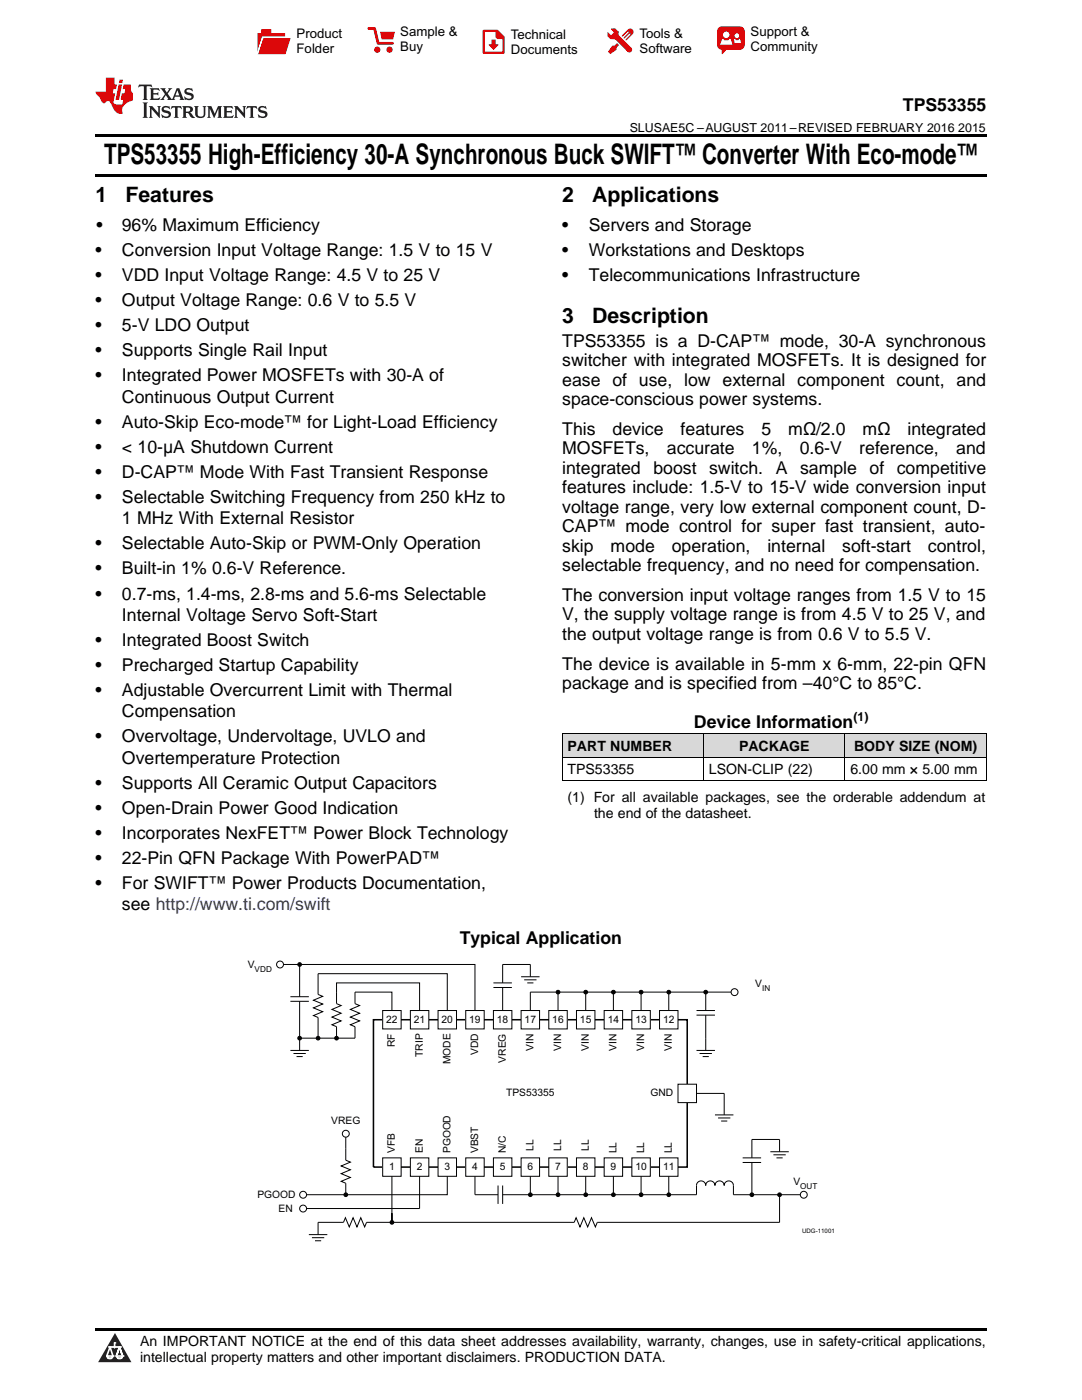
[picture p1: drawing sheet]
<svg xmlns="http://www.w3.org/2000/svg" width="216mm" height="279mm" viewBox="0 0 216 279" stroke-linecap="round" stroke-linejoin="round" font-family="sans-serif">
<g fill="#d8d8d8">
<path d="M112.2 146.5h28.2v4.7h-28.2z"/>
<path d="M140.4 146.5h28.2v4.7h-28.2z"/>
<path d="M168.6 146.5h28.2v4.7h-28.2z"/>
</g>
<path d="M22.9 266l3.3 5.9h-6.6z" fill="#231f20"/>
<path d="M21.3 270.6h1.2l-.3 .5h-.3a.53 .53 0 0 1-.6-.5z" fill-rule="evenodd" fill="#fff"/>
<path d="M21.3 270.6h1.2l-.3 .5h-.3a.53 .53 0 0 1-.6-.5z" fill="none" stroke="#231f20" stroke-width=".33"/>
<path d="M21.3 270.6l1.2 .1-.3 .4h-.5z" fill="none" stroke="#fff" stroke-width=".33"/>
<path d="M22.9 268.9h.1" fill="none" stroke="#fff" stroke-width=".33"/>
<path d="M22.9 268v.9z" fill="#fff"/>
<path d="M22.9 268v.9z" fill="none" stroke="#fff" stroke-width=".33"/>
<circle cx="22.9" cy="268" r=".16" fill="#fff"/>
<path d="M21.8 268.8h.1" fill="none" stroke="#fff" stroke-width=".33"/>
<path d="M21.8 268.8h2.2z" fill="#fff"/>
<path d="M21.8 268.8h2.2z" fill="none" stroke="#fff" stroke-width=".33"/>
<circle cx="24" cy="268.8" r=".16" fill="#fff"/>
<path d="M23.2 270.6h.1" fill="none" stroke="#fff" stroke-width=".33"/>
<path d="M23.8 268.8l-.6 1.8z" fill="#fff"/>
<path d="M23.8 268.8l-.6 1.8z" fill="none" stroke="#fff" stroke-width=".33"/>
<path d="M23.8 268.8l.7 1.8z" fill="#fff"/>
<path d="M23.8 268.8l.7 1.8z" fill="none" stroke="#fff" stroke-width=".33"/>
<path d="M24.4 270.6h.1" fill="none" stroke="#fff" stroke-width=".33"/>
<circle cx="21.3" cy="270.6" r=".16" fill="#fff"/>
<path d="M22 268.8l-.7 1.8z" fill="#fff"/>
<path d="M22 268.8l-.7 1.8z" fill="none" stroke="#fff" stroke-width=".33"/>
<path d="M22 268.8l.5 1.8z" fill="#fff"/>
<path d="M22 268.8l.5 1.8z" fill="none" stroke="#fff" stroke-width=".33"/>
<circle cx="22.5" cy="270.6" r=".16" fill="#fff"/>
<path d="M23.3 270.6h1.2a.63 .63 0 0 1-.6 .5 .63 .63 0 0 1-.6-.5z" fill-rule="evenodd" fill="#fff"/>
<path d="M23.3 270.6h1.2a.63 .63 0 0 1-.6 .5 .63 .63 0 0 1-.6-.5z" fill="none" stroke="#231f20" stroke-width=".33"/>
<path d="M23.3 270.6h1.2l-.4 .5h-.5z" fill="none" stroke="#fff" stroke-width=".33"/>
<path d="M23.2 270.6h.1" fill="none" stroke="#fff" stroke-width=".33"/>
<circle cx="24.5" cy="270.6" r=".16" fill="#fff"/>
<path d="M19 265.1h177.8v.5h-177.8z" fill="#000"/>
<path d="M74.5 203.5h62.6v29.4h-62.6z" fill="none" stroke="#010202" stroke-width=".31"/>
<path d="M76.4 231.1h3.6v3.7h-3.6z" fill-rule="evenodd" fill="#fff"/>
<path d="M76.4 231.1h3.6v3.7h-3.6z" fill="none" stroke="#010202" stroke-width=".2"/>
<path d="M81.9 231.1h3.7v3.7h-3.7z" fill-rule="evenodd" fill="#fff"/>
<path d="M81.9 231.1h3.7v3.7h-3.7z" fill="none" stroke="#010202" stroke-width=".2"/>
<path d="M87.4 231.1h3.7v3.7h-3.7z" fill-rule="evenodd" fill="#fff"/>
<path d="M87.4 231.1h3.7v3.7h-3.7z" fill="none" stroke="#010202" stroke-width=".2"/>
<path d="M92.9 231.1h3.7v3.7h-3.7z" fill-rule="evenodd" fill="#fff"/>
<path d="M92.9 231.1h3.7v3.7h-3.7z" fill="none" stroke="#010202" stroke-width=".2"/>
<path d="M98.5 231.1h3.6v3.7h-3.6z" fill-rule="evenodd" fill="#fff"/>
<path d="M98.5 231.1h3.6v3.7h-3.6z" fill="none" stroke="#010202" stroke-width=".2"/>
<path d="M104 231.1h3.7v3.7h-3.7z" fill-rule="evenodd" fill="#fff"/>
<path d="M104 231.1h3.7v3.7h-3.7z" fill="none" stroke="#010202" stroke-width=".2"/>
<path d="M109.5 231.1h3.7v3.7h-3.7z" fill-rule="evenodd" fill="#fff"/>
<path d="M109.5 231.1h3.7v3.7h-3.7z" fill="none" stroke="#010202" stroke-width=".2"/>
<path d="M115 231.1h3.7v3.7h-3.7z" fill-rule="evenodd" fill="#fff"/>
<path d="M115 231.1h3.7v3.7h-3.7z" fill="none" stroke="#010202" stroke-width=".2"/>
<path d="M120.6 231.1h3.6v3.7h-3.6z" fill-rule="evenodd" fill="#fff"/>
<path d="M120.6 231.1h3.6v3.7h-3.6z" fill="none" stroke="#010202" stroke-width=".2"/>
<path d="M126.1 231.1h3.7v3.7h-3.7z" fill-rule="evenodd" fill="#fff"/>
<path d="M126.1 231.1h3.7v3.7h-3.7z" fill="none" stroke="#010202" stroke-width=".2"/>
<path d="M131.6 231.1h3.7v3.7h-3.7z" fill-rule="evenodd" fill="#fff"/>
<path d="M131.6 231.1h3.7v3.7h-3.7z" fill="none" stroke="#010202" stroke-width=".2"/>
<path d="M135.3 216.4h3.7v3.7h-3.7z" fill-rule="evenodd" fill="#fff"/>
<path d="M135.3 216.4h3.7v3.7h-3.7z" fill="none" stroke="#010202" stroke-width=".2"/>
<path d="M76.4 201.7h3.6v3.6h-3.6z" fill-rule="evenodd" fill="#fff"/>
<path d="M76.4 201.7h3.6v3.6h-3.6z" fill="none" stroke="#010202" stroke-width=".2"/>
<path d="M81.9 201.7h3.7v3.6h-3.7z" fill-rule="evenodd" fill="#fff"/>
<path d="M81.9 201.7h3.7v3.6h-3.7z" fill="none" stroke="#010202" stroke-width=".2"/>
<path d="M87.4 201.7h3.7v3.6h-3.7z" fill-rule="evenodd" fill="#fff"/>
<path d="M87.4 201.7h3.7v3.6h-3.7z" fill="none" stroke="#010202" stroke-width=".2"/>
<path d="M92.9 201.7h3.7v3.6h-3.7z" fill-rule="evenodd" fill="#fff"/>
<path d="M92.9 201.7h3.7v3.6h-3.7z" fill="none" stroke="#010202" stroke-width=".2"/>
<path d="M98.5 201.7h3.6v3.6h-3.6z" fill-rule="evenodd" fill="#fff"/>
<path d="M98.5 201.7h3.6v3.6h-3.6z" fill="none" stroke="#010202" stroke-width=".2"/>
<path d="M104 201.7h3.7v3.6h-3.7z" fill-rule="evenodd" fill="#fff"/>
<path d="M104 201.7h3.7v3.6h-3.7z" fill="none" stroke="#010202" stroke-width=".2"/>
<path d="M109.5 201.7h3.7v3.6h-3.7z" fill-rule="evenodd" fill="#fff"/>
<path d="M109.5 201.7h3.7v3.6h-3.7z" fill="none" stroke="#010202" stroke-width=".2"/>
<path d="M115 201.7h3.7v3.6h-3.7z" fill-rule="evenodd" fill="#fff"/>
<path d="M115 201.7h3.7v3.6h-3.7z" fill="none" stroke="#010202" stroke-width=".2"/>
<path d="M120.6 201.7h3.6v3.6h-3.6z" fill-rule="evenodd" fill="#fff"/>
<path d="M120.6 201.7h3.6v3.6h-3.6z" fill="none" stroke="#010202" stroke-width=".2"/>
<path d="M126.1 201.7h3.7v3.6h-3.7z" fill-rule="evenodd" fill="#fff"/>
<path d="M126.1 201.7h3.7v3.6h-3.7z" fill="none" stroke="#010202" stroke-width=".2"/>
<path d="M131.6 201.7h3.7v3.6h-3.7z" fill-rule="evenodd" fill="#fff"/>
<path d="M131.6 201.7h3.7v3.6h-3.7z" fill="none" stroke="#010202" stroke-width=".2"/>
<circle cx="133.4" cy="198" r=".37" fill="#010202"/>
<g fill="none" stroke="#010202" stroke-width=".2">
<path d="M133.4 198v3.7"/>
<circle cx="133.4" cy="198" r=".37"/>
</g>
<circle cx="127.9" cy="198" r=".37" fill="#010202"/>
<circle cx="127.9" cy="198" r=".37" fill="none" stroke="#010202" stroke-width=".2"/>
<circle cx="122.4" cy="198" r=".37" fill="#010202"/>
<circle cx="122.4" cy="198" r=".37" fill="none" stroke="#010202" stroke-width=".2"/>
<circle cx="116.9" cy="198" r=".37" fill="#010202"/>
<circle cx="116.9" cy="198" r=".37" fill="none" stroke="#010202" stroke-width=".2"/>
<circle cx="111.3" cy="198" r=".37" fill="#010202"/>
<g fill="none" stroke="#010202" stroke-width=".2">
<path d="M105.8 198v3.7M111.3 198v3.7M116.9 198v3.7M122.4 198v3.7M127.9 198v3.7"/>
<circle cx="111.3" cy="198" r=".37"/>
</g>
<circle cx="146.6" cy="198" r=".69" fill="#fff"/>
<g fill="none" stroke="#010202" stroke-width=".2">
<path d="M140.8 198h5.1M133.4 234.8v3.6"/>
<circle cx="146.6" cy="198" r=".69"/>
</g>
<circle cx="160.4" cy="238.4" r=".69" fill="#fff"/>
<g fill="none" stroke="#010202" stroke-width=".2">
<path d="M155.6 238.4h4.1"/>
<circle cx="160.4" cy="238.4" r=".69"/>
</g>
<circle cx="127.9" cy="238.4" r=".37" fill="#010202"/>
<g fill="none" stroke="#010202" stroke-width=".2">
<path d="M116.9 234.8v3.6M122.4 234.8v3.6"/>
<circle cx="127.9" cy="238.4" r=".37"/>
</g>
<circle cx="116.9" cy="238.4" r=".37" fill="#010202"/>
<circle cx="116.9" cy="238.4" r=".37" fill="none" stroke="#010202" stroke-width=".2"/>
<circle cx="111.3" cy="238.4" r=".37" fill="#010202"/>
<circle cx="111.3" cy="238.4" r=".37" fill="none" stroke="#010202" stroke-width=".2"/>
<circle cx="105.8" cy="238.4" r=".37" fill="#010202"/>
<g fill="none" stroke="#010202" stroke-width=".2">
<path d="M105.8 198h27.6M83.7 234.8v6.4M105.8 234.8v3.6h22.1v-3.6M111.3 234.8v3.6"/>
<circle cx="105.8" cy="238.4" r=".37"/>
</g>
<circle cx="122.4" cy="238.4" r=".37" fill="#010202"/>
<g fill="none" stroke="#010202" stroke-width=".2">
<path d="M133.4 198h7.4v3.7M139 202.6h3.7M139 201.7h3.7M139 209.6h3.7M139.6 210.2h2.4M140.2 210.9h1.2M140.8 202.6v7M94.8 238.4h4.6M99.4 236.6v3.7M100.3 236.6v3.7M100.3 238.4h5.5"/>
<circle cx="122.4" cy="238.4" r=".37"/>
</g>
<circle cx="140.8" cy="198" r=".37" fill="#010202"/>
<g fill="none" stroke="#010202" stroke-width=".2">
<path d="M139 218.2h5.5v4.3M139 238.4v-1.8a.92 .92 0 0 1 .9-.9 .92 .92 0 0 1 .9 .9 .92 .92 0 0 1 .9-.9 .92 .92 0 0 1 1 .9 .92 .92 0 0 1 .9-.9 .92 .92 0 0 1 .9 .9 .92 .92 0 0 1 .9-.9 .92 .92 0 0 1 .9 .9v1.8M142.7 222.5h3.6M143.3 223.1h2.4M143.9 223.7h1.2"/>
<circle cx="140.8" cy="198" r=".37"/>
</g>
<circle cx="133.4" cy="238.4" r=".37" fill="#010202"/>
<g fill="none" stroke="#010202" stroke-width=".2">
<path d="M127.9 238.4h11.1M146.3 238.4h3.7"/>
<circle cx="133.4" cy="238.4" r=".37"/>
</g>
<circle cx="150" cy="238.4" r=".37" fill="#010202"/>
<g fill="none" stroke="#010202" stroke-width=".2">
<path d="M148.2 231.1h3.7M148.2 232h3.7M150 227.4v3.7M150 232v6.4M153.7 229.9h3.7M154.3 230.5h2.5M154.9 231.1h1.3M155.6 227.4v2.5"/>
<circle cx="150" cy="238.4" r=".37"/>
</g>
<circle cx="155.6" cy="238.4" r=".37" fill="#010202"/>
<g fill="none" stroke="#010202" stroke-width=".2">
<path d="M150 238.4h5.6v5.5h-36.4l-.4 1-.8-1.9-.7 1.9-.8-1.9-.8 1.9-.7-1.9-.4 .9h-41.5l-.3 1-.8-1.9-.8 1.9-.7-1.9-.8 1.9-.8-1.9-.4 .9h-5"/>
<circle cx="155.6" cy="238.4" r=".37"/>
</g>
<circle cx="78.2" cy="243.9" r=".37" fill="#010202"/>
<g fill="none" stroke="#010202" stroke-width=".2">
<path d="M78.2 234.8v9.1M61.6 246.4h3.7M62.2 247h2.5M62.9 247.6h1.2M63.5 243.9v2.5"/>
<circle cx="78.2" cy="243.9" r=".37"/>
</g>
<circle cx="60.5" cy="241.2" r=".69" fill="#fff"/>
<g fill="none" stroke="#010202" stroke-width=".2">
<path d="M89.2 234.8v3.6h-20.2M61.2 241.2h22.5"/>
<circle cx="60.5" cy="241.2" r=".69"/>
</g>
<circle cx="60.5" cy="238.4" r=".69" fill="#fff"/>
<g fill="none" stroke="#010202" stroke-width=".2">
<path d="M61.2 238.4h7.8"/>
<circle cx="60.5" cy="238.4" r=".69"/>
</g>
<circle cx="69" cy="238.4" r=".37" fill="#010202"/>
<g fill="none" stroke="#010202" stroke-width=".2">
<path d="M69 229.2v2.3l.9 .4-1.8 .8 1.8 .8-1.8 .7 1.8 .8-1.8 .8 .9 .3v2.3M78.2 243.9v-1.8v1.8"/>
<circle cx="69" cy="238.4" r=".37"/>
</g>
<circle cx="69" cy="226.3" r=".69" fill="#fff"/>
<g fill="none" stroke="#010202" stroke-width=".2">
<path d="M70.8 198h7.4v3.7M69 227v2.2"/>
<circle cx="69" cy="226.3" r=".69"/>
</g>
<circle cx="55.9" cy="192.5" r=".69" fill="#fff"/>
<g fill="none" stroke="#010202" stroke-width=".2">
<path d="M56.6 192.5h3.2v6.4M57.9 199.8h3.7M57.9 198.9h3.7M59.8 199.8v7.4M63.5 194.3v4.2l.9 .3-1.9 .8 1.9 .8-1.9 .7 1.9 .8-1.9 .8 1 .4v4.1M67.2 198v2.3l.9 .4-1.9 .8 1.9 .7-1.9 .8 1.9 .7-1.9 .8 1 .4v2.3M70.8 198v2.3l1 .4-1.9 .8 1.9 .7-1.9 .8 1.9 .7-1.9 .8 .9 .4v2.3"/>
<circle cx="55.9" cy="192.5" r=".69"/>
</g>
<circle cx="59.8" cy="207.2" r=".37" fill="#010202"/>
<g fill="none" stroke="#010202" stroke-width=".2">
<path d="M57.9 209.6h3.7M58.6 210.2h2.4M59.2 210.9h1.2M59.8 207.2v2.4"/>
<circle cx="59.8" cy="207.2" r=".37"/>
</g>
<circle cx="63.5" cy="207.2" r=".37" fill="#010202"/>
<circle cx="63.5" cy="207.2" r=".37" fill="none" stroke="#010202" stroke-width=".2"/>
<circle cx="67.2" cy="207.2" r=".37" fill="#010202"/>
<g fill="none" stroke="#010202" stroke-width=".2">
<path d="M59.8 207.2h11"/>
<circle cx="67.2" cy="207.2" r=".37"/>
</g>
<circle cx="59.8" cy="192.5" r=".37" fill="#010202"/>
<g fill="none" stroke="#010202" stroke-width=".2">
<path d="M59.8 192.5h35v9.2M63.5 194.3h25.7v7.4M67.2 198v-1.8h16.5v5.5M98.5 197.1h3.6M98.5 196.2h3.6M100.3 197.1v4.6M104 194.9h3.7M104.6 195.5h2.5M105.2 196.2h1.2M105.8 194.9v-2.4h-5.5v3.7M94.8 234.8v3.6M150 227.4h5.6"/>
<circle cx="59.8" cy="192.5" r=".37"/>
</g>
<path d="M112.2 155.8h84.6M112.2 151.1h84.6M112.2 146.5h84.6M112.2 146.5v9.3M140.4 146.5v9.3M168.6 146.5v9.3M196.8 146.5v9.3" fill="none" stroke="#000" stroke-width=".2"/>
<path d="M19 34.8h177.8v.5h-177.8zM19 26.8h177.8v.6h-177.8zM112.2 155.8h.1zM168.5 155.8h.1zM196.7 155.8h.1z" fill="#000"/>
<path d="M27.7 16.9l-.1 .6 .6-.3h.5v.2v2.2l-.2 .4h1l-.2-.4v-2.2v-.2h.5l.6 .3-.2-.6zM29.9 17.6l.2 .4v1.6l-.2 .4h1.9l.1-.6a1.09 1.09 0 0 1-1.3 .1v-.6h.6l.4 .2v-.7l-.2 .2h-.8v-.6l.2-.1a1.01 1.01 0 0 1 1 .3l-.1-.6zM32 17.6l.9 1.2-1 1.2h.9l-.2-.3 .5-.7 .5 .7-.3 .3h1.7l-.2-.3 .1-.4h1l.1 .4-.2 .3h1l-.3-.4-.7-2h-.5l-1 2.2-.8-1.1 .9-1.1h-.9l.2 .2-.4 .7-.4-.7 .2-.2zM35.4 18l.4 1h-.8zM37 17.7a.66 .66 0 0 0-.2 .8 .66 .66 0 0 0 .6 .4l.7 .2 .1 .2a.8 .8 0 0 1-.7 .4 .8 .8 0 0 1-.7-.5l.1 .8 .2-.2a.94 .94 0 0 0 1.1 .1 .94 .94 0 0 0 .4-.9 1.48 1.48 0 0 0-1.3-.6v-.4a1.1 1.1 0 0 1 1.2 .2l-.2-.6-.2 .1-.5-.1zM28.5 20.4l.2 .4v2.3l-.2 .4h1l-.2-.4v-2.3l.2-.4zM29.7 21.2l.2 .4v1.5l-.2 .4h.8l-.3-.4 .1-1.3 1.6 1.8v-2l.2-.4h-.7l.2 .2v1.1l-1.2-1.3zM32.5 21.3a.66 .66 0 0 0-.2 .8 .66 .66 0 0 0 .6 .4l.6 .2 .2 .2a.8 .8 0 0 1-.8 .4 .8 .8 0 0 1-.7-.5l.2 .7 .2-.1a.94 .94 0 0 0 1 .1 .94 .94 0 0 0 .5-1 1.47 1.47 0 0 0-1.3-.6l-.1-.3a1.1 1.1 0 0 1 1.3 .2l-.2-.6-.2 .1-.5-.2zM34.3 21.2l-.2 .6a.64 .64 0 0 1 .8-.3v1.6l-.2 .4h1l-.3-.4 .1-1.6a.66 .66 0 0 1 .8 .3l-.2-.6zM36.3 21.2l.3 .4v1.5l-.3 .4h1l-.2-.2v-.7h.5l.1 .1a.8 .8 0 0 0 1.2 .7l-1-1a.62 .62 0 0 0 .6-.5 .62 .62 0 0 0-.6-.7zM37.1 21.5h.1a.48 .48 0 0 1 .6 0 .48 .48 0 0 1 .1 .6l-.2 .1-.6 .1zM38.7 21.2l.2 .2a2.29 2.29 0 0 0 .4 2 1.05 1.05 0 0 0 1.7-.7v-1.3l.2-.2h-.8l.2 .4v1.1a.61 .61 0 0 1-.6 .6 .61 .61 0 0 1-.6-.6v-1.1l.3-.4zM41.3 21.2l.3 .4v1.5l-.3 .4h.8l-.2-.4v-1.4l.8 1.9 .9-1.9v1.4l-.2 .4h.9l-.2-.4v-1.5l.2-.4h-.8l-.7 1.5-.6-1.5zM44.5 21.2l.2 .4v1.5l-.2 .4h1.9l.2-.6a1.1 1.1 0 0 1-1.4 .2v-.7h.6l.4 .2v-.6l-.2 .1-.8 .1v-.6l.2-.1a1.02 1.02 0 0 1 1.1 .2l-.2-.5zM46.7 21.2l.2 .4v1.5l-.2 .4h.8l-.3-.4 .1-1.3 1.6 1.8v-2l.2-.4h-.7l.2 .2v1.1l-1.2-1.3zM49.3 21.2l-.1 .6a.64 .64 0 0 1 .8-.3v1.6l-.3 .4h1l-.2-.4v-1.6a.66 .66 0 0 1 .8 .3l-.1-.6zM51.7 21.3a.66 .66 0 0 0-.2 .7 .66 .66 0 0 0 .7 .5l.6 .2 .1 .2a.8 .8 0 0 1-.7 .4 .8 .8 0 0 1-.7-.5l.1 .7 .2-.1a.94 .94 0 0 0 1.1 .1 .94 .94 0 0 0 .4-1 1.48 1.48 0 0 0-1.2-.6l-.1-.3a1.1 1.1 0 0 1 1.2 .2l-.2-.6-.1 .1-.6-.2z" fill="#231f20"/>
<path d="M21.1 15.5v2.8h-2v.4l.9 .9a.96 .96 0 0 0 1 1 .59 .59 0 0 1 .5-.4 .59 .59 0 0 1 .5 .3l.4 .8a1.61 1.61 0 0 0 2.1 1.3 1.63 1.63 0 0 1 1.1-2.2l.9-.3v-1.5a1.6 1.6 0 0 1-.4-1.7h-1.4l-.2 .9h.5l-.2 .8h-.5l-.2 1v.3h.5l-.2 .9h-.7a.74 .74 0 0 1-1-.6l.3-1.6h-.5l.2-.8h.5l.1-.9h-.4v-1.4zM23.7 16.9l-.7 3h.8l.6-3zM23.8 15.9l-.1 .7h.7l.2-.7z" fill="#ee1d23"/>
<g fill="#d60000">
<path d="M52.1 5.8h2v.8h2.8v4.2h-5.5v-4.2h.7z" fill-rule="evenodd"/>
<path d="M52.4 7.5h5.6l-1 3.3h-5.6z" fill-rule="evenodd"/>
</g>
<path d="M52.4 7.4h5.7l-.1 .1h-5.5l-1.1 3.3z" fill-rule="evenodd" fill="#fff"/>
<path d="M52.4 7.4h5.7l-.1 .1h-5.5l-1.1 3.3z" fill="none" stroke="#fff" stroke-width=".2"/>
<path d="M73.6 5.7h1.1l.7 2.9h2.9" fill="none" stroke="#d60000" stroke-width=".55"/>
<g fill="#d60000">
<path d="M75.8 6.3h3l-.4 1.6h-2.2z" fill-rule="evenodd"/>
<circle cx="75.3" cy="9.9" r=".62"/>
<circle cx="77.7" cy="9.9" r=".62"/>
</g>
<path d="M96.5 6.2h2.7l1.3 1.2v3.1h-4z" fill="none" stroke="#d60000" stroke-width=".44"/>
<g fill="#d60000">
<path d="M98.1 7.9h.8v1h.5l-.9 1.1-1-1v-.1h.6z" fill-rule="evenodd"/>
<path d="M98.9 6.2h.3l1.3 1.2v.4h-1.3l-.3-.4z" fill-rule="evenodd"/>
<path d="M121.9 5.7h.8l.7 .6 .1 .7 2.5 2.5-.8 .8-2.3-2.3-1.1-.2-.6-.6v-.8l.7 .6 .5-.4v-.2l-.5-.5z" fill-rule="evenodd"/>
<path d="M122.2 9.1h.4l.5-.5 .4 .4-.5 .5v.4l-1.2 .9-.5-.5z" fill-rule="evenodd"/>
<path d="M125.3 5.9a.67 .67 0 0 1 .9 0 .67 .67 0 0 1 0 .9z" fill-rule="evenodd"/>
<path d="M125.3 5.9l.9 .9-1.2 1.2h-.2v-.2l1-.9v-.2h-.2l-.9 1h-.2v-.2l.9-1 .1-.2h-.3l-.9 1h-.2v-.2z" fill-rule="evenodd"/>
<circle cx="125.6" cy="9.9" r=".54"/>
</g>
<path d="M123.3 6.3v.7" fill="none" stroke="#d60000" stroke-width=".2"/>
<g fill="#d60000">
<path d="M143.4 5.5l.6-.2h3.6a.95 .95 0 0 1 1 .9v2.8a.95 .95 0 0 1-1 .9h-3.6a.95 .95 0 0 1-.9-.9v-2.8z" fill-rule="evenodd"/>
<path d="M144 9.9h.9l-.7 .9h-.2z" fill-rule="evenodd"/>
</g>
<g fill="#fff">
<path d="M146.6 8.6h1.3z"/>
<path d="M144.1 7.8h.3l.1 .2h.8l.2-.2h.3l.4 1.1h-2.5z" fill-rule="evenodd"/>
<path d="M146.4 7.8h.3l.1 .2h.5l.2-.2h.2l.2 .8h-1.3z" fill-rule="evenodd"/>
<circle cx="144.9" cy="6.9" r=".65"/>
<circle cx="147" cy="7.1" r=".48"/>
</g>
<text font-size="5.6" x="20.8" y="32.8">TPS53355 High-Efficiency 30-A Synchronous Buck SWIFT™ Converter With Eco-mode™</text>
<g font-size="4.2">
<text x="19" y="40.4">1</text>
<text x="25" y="40.4">Features</text>
<text x="112.2" y="40.4">2</text>
<text x="118.2" y="40.4">Applications</text>
<text x="112.2" y="64.5">3</text>
<text x="118.2" y="64.5">Description</text>
</g>
<g font-size="3.5">
<text x="180.2" y="22.2">TPS53355</text>
<text x="19.2" y="46.1">•</text>
<text x="24.3" y="46.1">96% Maximum Efficiency</text>
<text x="112.2" y="46.1">•</text>
<text x="117.5" y="46.1">Servers and Storage</text>
<text x="19" y="51.1">•</text>
<text x="24.3" y="51.1">Conversion Input Voltage Range: 1.5 V to 15 V</text>
<text x="112.2" y="51.1">•</text>
<text x="117.5" y="51.1">Workstations and Desktops</text>
<text x="19" y="56.1">•</text>
<text x="24.3" y="56.1">VDD Input Voltage Range: 4.5 V to 25 V</text>
<text x="112.2" y="56.1">•</text>
<text x="117.5" y="56.1">Telecommunications Infrastructure</text>
<text x="19" y="61.1">•</text>
<text x="24.3" y="61.1">Output Voltage Range: 0.6 V to 5.5 V</text>
<text x="19" y="66.1">•</text>
<text x="19" y="71.1">•</text>
<text x="24.3" y="66.1">5-V LDO Output</text>
<text x="24.3" y="71.1">Supports Single Rail Input</text>
<text x="112.2" y="69.2">TPS53355 is a D-CAP™ mode, 30-A synchronous</text>
<text x="19" y="76.1">•</text>
<text x="24.3" y="76.1">Integrated Power MOSFETs with 30-A of</text>
<text x="112.2" y="73.1">switcher with integrated MOSFETs. It is designed for</text>
<text x="112.2" y="76.9">ease of use, low external component count, and</text>
<text x="24.3" y="80.4">Continuous Output Current</text>
<text x="112.2" y="80.8">space-conscious power systems.</text>
<text x="19" y="85.4">•</text>
<text x="24.3" y="85.4">Auto-Skip Eco-mode™ for Light-Load Efficiency</text>
<text x="112.2" y="86.8">This</text>
<text x="122.2" y="86.8">device</text>
<text x="135.8" y="86.8">features</text>
<text x="151.9" y="86.8">5</text>
<text x="157.3" y="86.8">mΩ/2.0</text>
<text x="172.1" y="86.8">mΩ</text>
<text x="181.1" y="86.8">integrated</text>
<text x="19" y="90.4">•</text>
<text x="19" y="95.4">•</text>
<text x="24.3" y="90.4">&lt; 10-μA Shutdown Current</text>
<text x="24.3" y="95.4">D-CAP™ Mode With Fast Transient Response</text>
<text x="112.2" y="90.7">MOSFETs,</text>
<text x="112.2" y="94.5">integrated</text>
<text x="130.4" y="94.5">boost</text>
<text x="133.1" y="90.7">accurate</text>
<text x="141.5" y="94.5">switch.</text>
<text x="150" y="90.7">1%,</text>
<text x="154.8" y="94.5">A</text>
<text x="159.6" y="90.7">0.6-V</text>
<text x="159.6" y="94.5">sample</text>
<text x="171.5" y="90.7">reference,</text>
<text x="173.5" y="94.5">of</text>
<text x="179" y="94.5">competitive</text>
<text x="190.8" y="90.7">and</text>
<text x="19" y="100.4">•</text>
<text x="24.3" y="100.4">Selectable Switching Frequency from 250 kHz to</text>
<text x="112.2" y="98.4">features include: 1.5-V to 15-V wide conversion input</text>
<text x="24.3" y="104.6">1 MHz With External Resistor</text>
<text x="112.2" y="102.3">voltage range, very low external component count, D-</text>
<text x="112.2" y="106.2">CAP™ mode control for super fast transient, auto-</text>
<text x="19" y="109.6">•</text>
<text x="24.3" y="109.6">Selectable Auto-Skip or PWM-Only Operation</text>
<text x="112.2" y="110.1">skip</text>
<text x="112.2" y="113.9">selectable frequency, and no need for compensation.</text>
<text x="121.8" y="110.1">mode</text>
<text x="134.1" y="110.1">operation,</text>
<text x="153.1" y="110.1">internal</text>
<text x="168.1" y="110.1">soft-start</text>
<text x="185.2" y="110.1">control,</text>
<text x="19" y="114.7">•</text>
<text x="19" y="119.7">•</text>
<text x="24.3" y="114.7">Built-in 1% 0.6-V Reference.</text>
<text x="24.3" y="119.7">0.7-ms, 1.4-ms, 2.8-ms and 5.6-ms Selectable</text>
<text x="112.2" y="119.9">The conversion input voltage ranges from 1.5 V to 15</text>
<text x="24.3" y="123.9">Internal Voltage Servo Soft-Start</text>
<text x="112.2" y="123.8">V, the supply voltage range is from 4.5 V to 25 V, and</text>
<text x="19" y="128.9">•</text>
<text x="24.3" y="128.9">Integrated Boost Switch</text>
<text x="112.2" y="127.7">the output voltage range is from 0.6 V to 5.5 V.</text>
<text x="19" y="133.9">•</text>
<text x="24.3" y="133.9">Precharged Startup Capability</text>
<text x="112.2" y="133.6">The device is available in 5-mm x 6-mm, 22-pin QFN</text>
<text x="112.2" y="137.5">package and is specified from –40°C to 85°C.</text>
<text x="19" y="138.9">•</text>
<text x="24.3" y="138.9">Adjustable Overcurrent Limit with Thermal</text>
<text x="24.3" y="143.2">Compensation</text>
<text x="19" y="148.2">•</text>
<text x="24.3" y="148.2">Overvoltage, Undervoltage, UVLO and</text>
<text x="138.5" y="145.2">Device Information</text>
<text x="24.3" y="152.4">Overtemperature Protection</text>
<text x="19" y="157.4">•</text>
<text x="24.3" y="157.4">Supports All Ceramic Output Capacitors</text>
<text x="19" y="162.4">•</text>
<text x="19" y="167.4">•</text>
<text x="24.3" y="162.4">Open-Drain Power Good Indication</text>
<text x="24.3" y="167.4">Incorporates NexFET™ Power Block Technology</text>
<text x="19" y="172.4">•</text>
<text x="24.3" y="172.4">22-Pin QFN Package With PowerPAD™</text>
<text x="19" y="177.4">•</text>
<text x="24.3" y="177.4">For SWIFT™ Power Products Documentation,</text>
<text x="24.3" y="181.7">see http://www.ti.com/swift</text>
<text x="91.7" y="188.4">Typical Application</text>
</g>
<g font-size="2.8">
<text x="113.2" y="149.9">PART NUMBER</text>
<text x="147.5" y="149.9">PACKAGE</text>
<text x="170.4" y="149.9">BODY SIZE (NOM)</text>
<text x="113.2" y="154.6">TPS53355</text>
<text x="141.5" y="154.6">LSON-CLIP (22)</text>
<text x="169.7" y="154.6">6.00 mm × 5.00 mm</text>
<text x="113.2" y="160.1">(1) For all available packages, see the orderable addendum at</text>
<text x="118.5" y="163.2">the end of the datasheet.</text>
<text x="27.9" y="268.6">An IMPORTANT NOTICE at the end of this data sheet addresses availability, warranty, changes, use in safety-critical applications,</text>
<text x="27.9" y="271.8">intellectual property matters and other important disclaimers. PRODUCTION DATA.</text>
</g>
<g font-size="2.6">
<text x="59.2" y="7.6">Product</text>
<text x="59.2" y="10.6">Folder</text>
<text x="79.9" y="7.3">Sample &amp;</text>
<text x="79.9" y="10.2">Buy</text>
<text x="101.9" y="7.8">Technical</text>
<text x="101.9" y="10.8">Documents</text>
<text x="127.6" y="7.6">Tools &amp;</text>
<text x="127.6" y="10.6">Software</text>
<text x="149.8" y="7.2">Support &amp;</text>
<text x="149.8" y="10.2">Community</text>
</g>
<g font-size="2.5">
<text x="125.7" y="26.3">SLUSAE5C –AUGUST 2011–REVISED FEBRUARY 2016</text>
<text x="191.2" y="26.3">2015</text>
<text x="170.3" y="143.8">(1)</text>
</g>
<g font-size="2.1" fill="#010202">
<text x="78.8" y="209" transform="rotate(-90 78.8 209)">RF</text>
<text x="106.4" y="209.7" transform="rotate(-90 106.4 209.7)">VIN</text>
<text x="112" y="209.7" transform="rotate(-90 112 209.7)">VIN</text>
<text x="117.5" y="209.7" transform="rotate(-90 117.5 209.7)">VIN</text>
<text x="123" y="209.7" transform="rotate(-90 123 209.7)">VIN</text>
<text x="128.5" y="209.7" transform="rotate(-90 128.5 209.7)">VIN</text>
<text x="134.1" y="209.7" transform="rotate(-90 134.1 209.7)">VIN</text>
<text x="84.3" y="210.9" transform="rotate(-90 84.3 210.9)">TRIP</text>
<text x="89.9" y="212.4" transform="rotate(-90 89.9 212.4)">MODE</text>
<text x="95.4" y="210.6" transform="rotate(-90 95.4 210.6)">VDD</text>
<text x="100.9" y="212.1" transform="rotate(-90 100.9 212.1)">VREG</text>
<text x="78.8" y="230.2" transform="rotate(-90 78.8 230.2)">VFB</text>
<text x="84.3" y="230.2" transform="rotate(-90 84.3 230.2)">EN</text>
<text x="89.9" y="230.2" transform="rotate(-90 89.9 230.2)">PGOOD</text>
<text x="95.4" y="230.2" transform="rotate(-90 95.4 230.2)">VBST</text>
<text x="100.9" y="230.2" transform="rotate(-90 100.9 230.2)">N/C</text>
<text x="106.4" y="229.7" transform="rotate(-90 106.4 229.7)">LL</text>
<text x="112" y="229.7" transform="rotate(-90 112 229.7)">LL</text>
<text x="117.5" y="229.7" transform="rotate(-90 117.5 229.7)">LL</text>
<text x="123" y="230.2" transform="rotate(-90 123 230.2)">LL</text>
<text x="128.5" y="230.2" transform="rotate(-90 128.5 230.2)">LL</text>
<text x="134.1" y="230.2" transform="rotate(-90 134.1 230.2)">LL</text>
</g>
<g font-size="2" fill="#010202">
<text x="49.5" y="193.2">V</text>
<text x="150.7" y="196.9">V</text>
<text x="77.1" y="204.1">22</text>
<text x="82.6" y="204.1">21</text>
<text x="88.1" y="204.1">20</text>
<text x="93.6" y="204.1">19</text>
<text x="99.2" y="204.1">18</text>
<text x="104.7" y="204.1">17</text>
<text x="110.2" y="204.1">16</text>
<text x="115.7" y="204.1">15</text>
<text x="121.3" y="204.1">14</text>
<text x="126.8" y="204.1">13</text>
<text x="132.3" y="204.1">12</text>
<text x="101" y="218.8">TPS53355</text>
<text x="129.8" y="218.8">GND</text>
<text x="66.1" y="224.3">VREG</text>
<text x="77.6" y="233.5">1</text>
<text x="83.2" y="233.5">2</text>
<text x="88.7" y="233.5">3</text>
<text x="94.2" y="233.5">4</text>
<text x="99.7" y="233.5">5</text>
<text x="105.3" y="233.5">6</text>
<text x="110.8" y="233.5">7</text>
<text x="116.3" y="233.5">8</text>
<text x="121.8" y="233.5">9</text>
<text x="126.8" y="233.5">10</text>
<text x="132.3" y="233.5">11</text>
<text x="51.4" y="239">PGOOD</text>
<text x="158.3" y="236.4">V</text>
<text x="55.6" y="241.8">EN</text>
</g>
<g font-size="1.6" fill="#010202">
<text x="50.8" y="194">VDD</text>
<text x="152.1" y="197.7">IN</text>
<text x="159.7" y="237.2">OUT</text>
</g>
<text font-size="1.2" fill="#010202" x="160" y="246.2">UDG-11001</text>
</svg>
